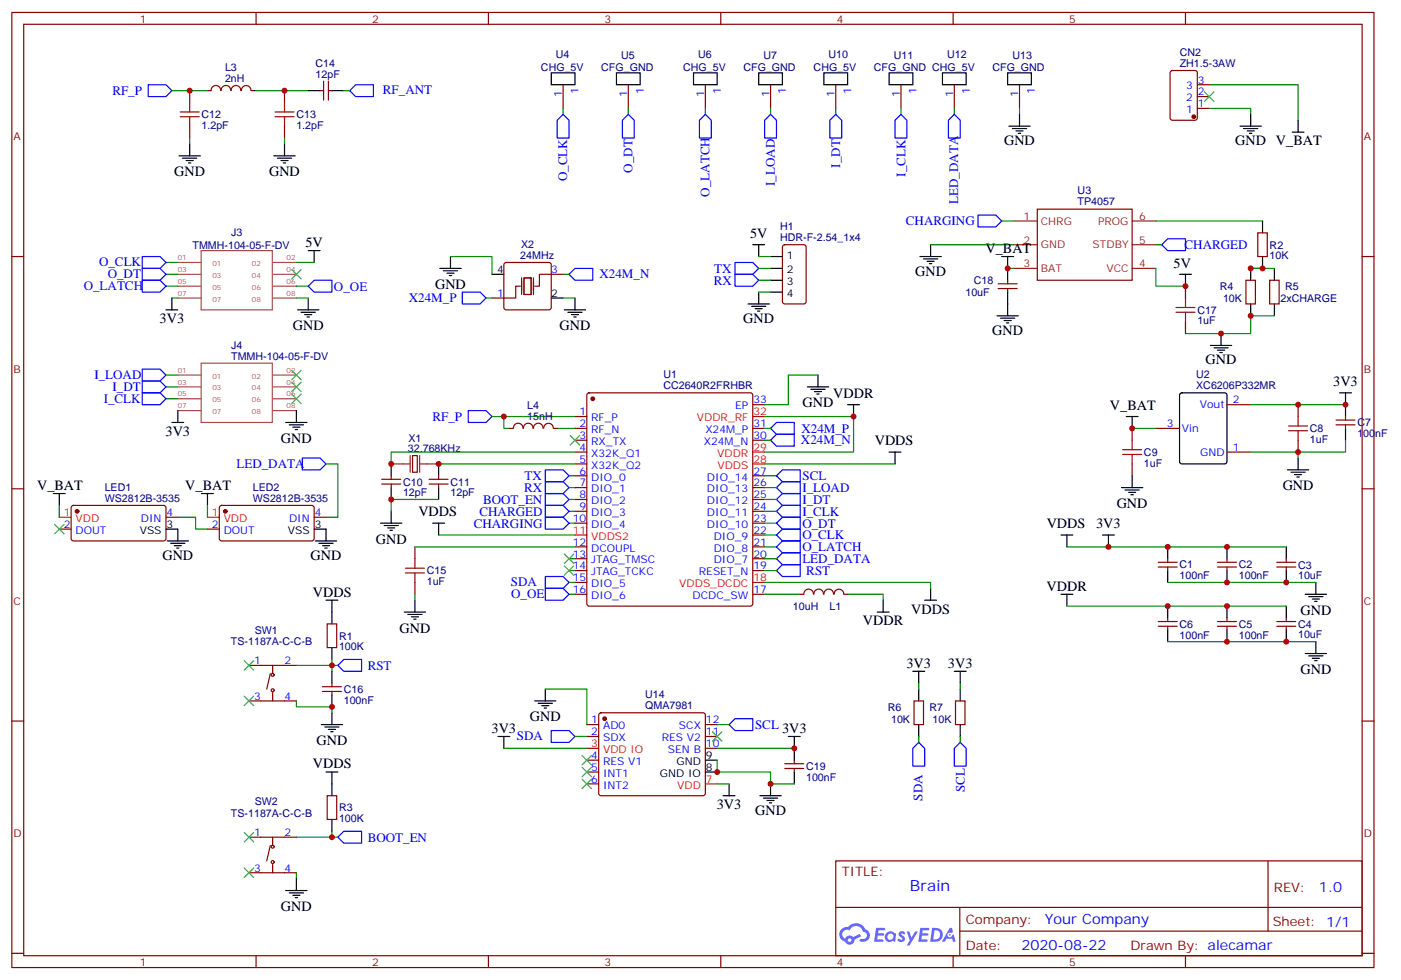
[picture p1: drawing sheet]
<svg xmlns="http://www.w3.org/2000/svg" width="417mm" height="292mm" viewBox="0 0 417 292" stroke-linecap="round" stroke-linejoin="round" font-family="sans-serif">
<g fill="none" stroke="#870000" stroke-width=".35">
<path d="M3.5 3.7h405.4v284.3h-405.4zM7.1 7.2h398.2v277.3h-398.2zM76.2 3.7v3.5M145.3 3.7v3.5M214.5 3.7v3.5M283.6 3.7v3.5M352.8 3.7v3.5M3.5 76.4h3.6M405.3 76.4h3.6M3.5 145.5h3.6M405.3 145.5h3.6M3.5 214.7h3.6"/>
<path d="M405.3 214.7h3.6M248.7 256.3h156.6v28.2h-156.6zM377.3 256.3v20.9M248.7 270.1h156.5M285.6 277.2h119.6M285.6 270.1v14.2M3.5 283.8h3.6M76.2 284.5v3.5M145.3 284.5v3.5M214.5 284.5v3.5M283.6 284.5v3.5M352.8 284.5v3.5"/>
<path d="M405.3 283.8h3.6"/>
</g>
<g fill="#5487ff">
<path d="M267.7 277.5a1.22 1.22 0 0 1 1.7 .2l-.4 .6a.47 .47 0 0 0-.3-.4 .47 .47 0 0 0-.5 .2l.1 .2a1.14 1.14 0 0 1 .8 1.8 1.14 1.14 0 0 1-1.9 0l-.2-.2 .5-.6 .7 .5a.29 .29 0 0 0 .3-.3 .29 .29 0 0 0-.2-.3 1.04 1.04 0 0 1-.6-1.7z"/>
<path d="M260.7 276.2h2.4l.3 .2-.2 .5-1.8 .1-.1 .8h1.5l.3 .4-.3 .4h-1.6l-.2 1.1h1.7l.2 .3-.2 .3-2.6 .1z"/>
<path d="M273.8 276.2h2.4l.3 .2-.1 .5-1.8 .1-.2 .8h1.6l.3 .4-.4 .4-1.6-.1-.1 1.1 1.7 .1 .2 .3-.2 .3-2.6 .1z"/>
<path d="M282.6 276.2h.7l.3 1.3-.6 .3a.69 .69 0 0 0-1 .3 .69 .69 0 0 0 .4 .9 .69 .69 0 0 0 .9-.6l.5-.2 .6 2.2h-.8l-.2-.9h-1.8l-.5 .9h-.8z"/>
<path d="M269.8 277.3h.8l.6 1.8 1.1-1.8h.9l-2.6 4.2h-.8l.9-1.5z"/>
<path d="M277.4 276.2l-.6 4.2h1.3a2.11 2.11 0 0 0 2.5-2.1 2.11 2.11 0 0 0-2.5-2.1zM278.1 277a1.39 1.39 0 0 1 1.7 1.4 1.39 1.39 0 0 1-1.8 1.2h-.3z"/>
<path d="M263.7 277.8a1.54 1.54 0 0 0-.1 2.2 1.54 1.54 0 0 0 2.2 .1l.6 .3 .3-2.3-.2-.3h-.4a1.49 1.49 0 0 0-2.4 0zM264 278.8a.94 .94 0 0 1 1.8 0 .94 .94 0 0 1-1.8 0z"/>
<path d="M250.4 276.6a2.18 2.18 0 0 0 1.1 3.7 1.44 1.44 0 0 0 1.6 .9 1.44 1.44 0 0 0 1.2-1.4l2-1.1-.5-.7-1.9 1a1.47 1.47 0 0 0-2.4 .4 1.39 1.39 0 0 1-.7-1.9 1.39 1.39 0 0 1 2-.5 2.12 2.12 0 0 1 2.2-1.3 2.12 2.12 0 0 1 1.9 1.7 1.14 1.14 0 0 1 1.1 1.4 1.14 1.14 0 0 1-1.7 .7 .43 .43 0 0 0-.5 .4 .43 .43 0 0 0 .4 .5 1.98 1.98 0 0 0 2.5-1.2 1.98 1.98 0 0 0-1.2-2.6 3.1 3.1 0 0 0-5.3-.6l-.9 .1zM252.3 279.9a.55 .55 0 0 1 1.1 0 .55 .55 0 0 1-1.1 0z"/>
<circle cx="282.6" cy="278.3" r=".26"/>
</g>
<g fill="none" stroke="#870000" stroke-width=".35">
<path d="M56.4 27v3.5M56.4 37.6v3.5M61.7 27h1.1M62.8 27a1.41 1.41 0 0 1 1.4-1.6 1.41 1.41 0 0 1 1.4 1.6M65.8 27a1.41 1.41 0 0 1 1.4-1.6 1.41 1.41 0 0 1 1.4 1.6M68.8 27a1.41 1.41 0 0 1 1.4-1.6 1.41 1.41 0 0 1 1.4 1.6M71.9 27a1.41 1.41 0 0 1 1.4-1.5 1.41 1.41 0 0 1 1.4 1.5M74.8 27h1M84.7 27v3.5M84.7 37.6v3.5M95.2 27h1.1M96.3 24.2v5.6"/>
<path d="M97.7 27h1.1M97.7 24.2v5.6M167.6 25.2v7.1M187 25.2v7.1M209.9 25.2v7.1M229.3 25.2v7.1M248.7 25.2v7.1M268.1 25.2v7.1M284 25.2v7.1M303.4 25.2v7.1M348.4 21.2l.5-.2h6.7l.7 .4v13.7l-.5 .7h-6.9l-.7-.5v-13.6zM356.3 32.3h3.5"/>
<path d="M356.3 28.8h3.5M356.3 25.2h3.5M150.2 78.3l.4-.2h12.7l.5 .2 .2 .5v12.7l-.2 .5-.5 .3h-12.7l-.5-.3-.2-.5v-12.7zM233.1 73.1l.4-.3h5.7l.6 .5 .1 16.5-.5 .6-5.9 .1-.6-.5-.1-16.4zM308.7 62.3h28.2v21.1h-28.2zM374.3 69.3h2.8v7.1h-2.8zM146.4 88.7h3.5M164 81.7h3.6M297 85.9h5.7M297 84.5h5.7M299.9 83.4v1.1M299.9 85.9v1.1"/>
<path d="M352.8 85.2v3.5M352.8 95.8v3.5M370.8 83.4h2.8v7.1h-2.8zM377.8 83.4h2.8v7.1h-2.8zM174.9 117.2l.4-.3h48l.5 .3 .2 .5v62l-.2 .5-.5 .2h-48l-.5-.2-.2-.5v-62zM122.8 135.6h1.4v5h-1.4zM151.7 127.5h1.1M152.8 127.5a1.41 1.41 0 0 1 1.4-1.5 1.41 1.41 0 0 1 1.4 1.5M155.8 127.5a1.41 1.41 0 0 1 1.4-1.5 1.41 1.41 0 0 1 1.4 1.5M158.8 127.5a1.41 1.41 0 0 1 1.4-1.5 1.41 1.41 0 0 1 1.4 1.5M161.8 127.5a1.41 1.41 0 0 1 1.4-1.5 1.41 1.41 0 0 1 1.4 1.5M164.7 127.5h1.1"/>
<path d="M171.1 124h3.5M171.1 127.5h3.5M171.1 131.1h3.5M171.1 134.6h3.5M171.1 138.1h3.5M224 127.5h3.5M224 131.1h3.5M224 120.5h3.5M336.9 127.5v3.6M336.9 138.1v3.5M344 127.5h7M365.1 134.6h7.1"/>
<path d="M365.1 120.5h7.1M386.3 120.5v3.5M386.3 131.1v3.5M397.6 126.5h5.6M397.6 125.1h5.6M400.4 124v1.1M400.4 126.5v1M17.6 157.5h3.6M21.4 150.7l.5-.2h27.1l.4 .7-.1 9.4-.6 .4h-27.1l-.4-.7v-9.1zM49.4 154h3.5M61.7 157.5h3.6M65.5 150.7l.5-.2h27.1l.4 .7-.1 9.4-.6 .4h-27.1l-.4-.7v-9.1z"/>
<path d="M93.5 154h3.5M113.6 144.1h5.6M113.6 142.7h5.6M116.4 141.6v1.1M116.4 144.1v1.1M127.7 144.1h5.6M127.7 142.7h5.6M130.5 141.6v1.1M130.5 144.1v1.1M171.1 141.6h3.5M171.1 145.2h3.5M171.1 148.7h3.5"/>
<path d="M171.1 152.2h3.5M171.1 155.8h3.5M224 141.6h3.5M224 145.2h3.5M224 148.7h3.5M224 152.2h3.5M224 155.8h3.5M224 159.3h3.5M123.5 162.8v3.5M123.5 173.4v3.5M171.1 162.8h3.5M171.1 166.3h3.5"/>
<path d="M171.1 169.9h3.5M171.1 173.4h3.5M171.1 176.9h3.5M224 162.8h3.5M224 166.3h3.5M224 169.9h3.5M224 176.9h3.5M238.1 176.9h1.1M239.2 176.9a1.41 1.41 0 0 1 1.4-1.5 1.41 1.41 0 0 1 1.4 1.5M242.2 176.9a1.41 1.41 0 0 1 1.4-1.5 1.41 1.41 0 0 1 1.4 1.5M245.2 176.9a1.41 1.41 0 0 1 1.4-1.5 1.41 1.41 0 0 1 1.4 1.5M248.2 176.9a1.41 1.41 0 0 1 1.5-1.5 1.41 1.41 0 0 1 1.4 1.5"/>
<path d="M251.2 176.9h1M344.7 168.8h5.6M344.7 167.4h5.6M347.5 166.3v1.1M347.5 168.8v1.1M362.3 168.8h5.6M362.3 167.4h5.6M365.1 166.3v1.1M365.1 168.8v1.1M379.9 168.8h5.7M379.9 167.4h5.7M382.8 166.3v1.1"/>
<path d="M382.8 168.8v1.1M74.1 198.1h14.1M81.1 198.1v2.5M97.4 185.7h2.8v7.1h-2.8zM344.7 186.4h5.6M344.7 185h5.6M347.5 184v1M347.5 186.4v1.1M362.3 186.4h5.6M362.3 185h5.6M365.1 184v1M365.1 186.4v1.1"/>
<path d="M379.9 186.4h5.7M379.9 185h5.7M382.8 184v1M382.8 186.4v1.1M74.1 208.7h14.1M80.4 200.6l-1 4.5M81.1 206.2v2.5M96 205.8h5.6M96 204.4h5.6M98.8 203.4v1M98.8 205.8v1.1M174.6 215.7h3.6"/>
<path d="M174.6 219.3h3.6M178.4 212.4l.5-.2h30.3l.5 .2 .2 .5v23.3l-.2 .5-.5 .2h-30.3l-.5-.2-.2-.5v-23.3zM209.9 215.7h3.5M209.9 219.3h3.5M272 208.7h2.8v7h-2.8zM284.3 208.7h2.9v7h-2.9zM97.4 236.9h2.8v7h-2.8zM174.6 226.3h3.6M174.6 229.8h3.6M174.6 233.4h3.6M209.9 222.8h3.5M233.5 228.8h5.7"/>
<path d="M233.5 227.4h5.7M236.4 226.3v1.1M236.4 228.8v1M74.1 259.8h14.1M74.1 249.2h14.1M80.4 251.7l-1 4.6M81.1 249.2v2.5M81.1 257.4v2.4"/>
<circle cx="81.1" cy="205.5" r=".44"/>
<circle cx="81.1" cy="200.9" r=".44"/>
<circle cx="81.1" cy="256.6" r=".44"/>
<circle cx="81.1" cy="252.1" r=".44"/>
</g>
<g fill="#870000" stroke="#870000" stroke-width=".35">
<circle cx="176.4" cy="118.7" r=".53"/>
<circle cx="22.9" cy="152.2" r=".53"/>
<circle cx="67" cy="152.2" r=".53"/>
<circle cx="355.2" cy="34.7" r=".53"/>
<circle cx="179.9" cy="214" r=".53"/>
</g>
<path d="M224 138.1h3.5M224 134.6h3.5M224 124h3.5M17.6 154h3.6M61.7 154h3.6M171.1 159.3h3.5M224 173.4h3.5M174.6 222.8h3.6M209.9 233.4h3.5" fill="none" stroke="#f00" stroke-width=".35"/>
<g fill="none" stroke="#000" stroke-width=".35">
<path d="M91.7 27h3.5M98.8 27h3.5M164 21.7h7.1v3.5h-7.1zM183.4 21.7h7.1v3.5h-7.1zM206.4 21.7h7v3.5h-7zM225.8 21.7h7v3.5h-7zM245.2 21.7h7v3.5h-7zM264.6 21.7h7v3.5h-7zM280.5 21.7h7v3.5h-7zM299.9 21.7h7v3.5h-7zM300.2 37.6h6.4M301.3 38.3h4.2"/>
<path d="M302.3 39h2.1M303 39.7h.7M303.4 34v3.6M369 37.6h6.4M370.1 38.3h4.2M371.1 39h2.1M371.8 39.7h.7M372.2 34v3.6M384.5 39.3h3.6M386.3 35.8v3.5M53.3 46.4h6.3M54.3 47.1h4.3"/>
<path d="M55.4 47.8h2.1M56.1 48.5h.7M56.4 42.9v3.5M81.5 46.4h6.3M82.5 47.1h4.3M83.6 47.8h2.1M84.3 48.5h.7M84.7 42.9v3.5M91.7 74.6h3.5M93.5 74.6v3.5M130.9 79.9h6.3M134.1 76.4v3.5"/>
<path d="M224 72.8h3.5M225.8 72.8v3.6M229.3 76.4h3.5M229.3 79.9h3.5M273.8 76.4h6.3M274.8 77.1h4.2M275.9 77.8h2.1M276.6 78.5h.7M276.9 72.8v3.6M298.1 76.4h3.5M299.9 76.4v7M372.2 79.9v3.5"/>
<path d="M375.7 65.8v3.5M375.7 76.4v3.5M379.2 79.9v3.5M49.4 92.3h3.5M51.2 88.7v3.6M88.5 92.3h6.4M89.6 93h4.2M90.7 93.7h2.1M91.4 94.4h.7M91.7 88.7v3.6M131.9 80.6h4.3M133 81.3h2.1"/>
<path d="M133.7 82h.7M146.4 81.7h3.5M164 88.7h3.6M167.9 92.3h6.4M169 93h4.2M170 93.7h2.2M170.7 94.4h.7M171.1 88.7v3.6M222.6 90.5h6.4M223.7 91.2h4.2M224.7 91.9h2.1M225.4 92.6h.7"/>
<path d="M225.8 87v3.5M229.3 83.4h3.5M229.3 87h3.5M296.7 94h6.3M297.7 94.7h4.3M298.8 95.4h2.1M299.5 96.1h.7M299.9 87v7M351 81.7h3.5M352.8 81.7v3.5M363.4 99.3v3.5M372.2 90.5v3.5"/>
<path d="M379.2 90.5v3.5M240.2 115.2h6.4M241.3 115.9h4.2M242.4 116.6h2.1M243.1 117.3h.7M243.4 111.7v3.5M351.2 117.2l.5-.3h12.7l.7 .5v20l-.4 .7h-13l-.6-.4-.1-20zM360.2 102.8h6.3M361.2 103.5h4.3M362.3 104.2h2.1M363 105h.7M398.6 116.9h3.6"/>
<path d="M400.4 116.9v7.1M51.2 125.8h3.5M52.9 122.2v3.6M85 125.8h6.4M86.1 126.5h4.2M87.1 127.2h2.2M87.8 127.9h.7M88.2 122.2v3.6M116.4 138.1v3.5M130.5 138.1v3.5M252.2 120.5h3.6M254 120.5v3.5"/>
<path d="M264.6 134.6h3.5M266.3 134.6v3.5M335.1 124h3.6M336.9 124v3.5M383.1 139.9h6.4M386.3 136.3v3.6M400.4 127.5v3.6M15.9 146.9h3.5M17.6 146.9v3.6M49.4 157.5h3.5v3.5M60 146.9h3.5M61.7 146.9v3.6"/>
<path d="M93.5 157.5h3.5v3.5M113.2 155.8h6.4M114.3 156.5h4.2M115.4 157.2h2.1M116.1 157.9h.7M116.4 145.2v3.5M116.4 152.2v3.6M128.8 155.8h3.5M130.5 145.2v3.5M130.5 155.8v3.5M315.7 159.3h3.6M317.5 159.3v3.5"/>
<path d="M328.1 159.3h3.5M329.8 159.3v3.5M333.7 145.2h6.4M334.8 145.9h4.2M335.8 146.6h2.2M336.5 147.3h.8M336.9 141.6v3.6M384.2 140.6h4.2M385.2 141.3h2.1M385.9 142h.7M49.7 161h6.4M50.8 161.7h4.2"/>
<path d="M51.9 162.5h2.1M52.6 163.2h.7M93.8 161h6.4M94.9 161.7h4.2M96 162.5h2.1M96.7 163.2h.7M97 178.7h3.5M98.8 178.7v7M123.5 178.7v3.5M262.8 178.7v3.5M275.2 178.7h3.5M276.9 175.2v3.5"/>
<path d="M315.7 176.9h3.6M317.5 176.9v3.5M347.5 162.8v3.5M347.5 169.9v3.5M365.1 162.8v3.5M365.1 169.9v3.5M382.8 162.8v3.5M382.8 169.9v3.5M388.4 176.9h6.4M389.5 177.6h4.2M390.5 178.3h2.1M391.2 179h.7"/>
<path d="M391.6 173.4v3.5M98.8 192.8v3.5M98.8 199.8v3.6M120.3 182.2h6.3M121.4 182.9h4.2M122.4 183.6h2.1M123.1 184.3h.7M261.1 182.2h3.5M271.6 199.8h3.6M273.4 199.8v3.6M284 199.8h3.5M285.8 199.8v3.6"/>
<path d="M347.5 180.4v3.6M347.5 187.5v3.5M365.1 180.4v3.6M365.1 187.5v3.5M382.8 180.4v3.6M382.8 187.5v3.5M388.4 194.6h6.4M389.5 195.3h4.2M390.5 196h2.1M391.2 196.7h.7M391.6 191v3.6M95.6 215.7h6.4"/>
<path d="M96.7 216.4h4.2M97.7 217.1h2.1M98.4 217.8h.7M98.8 206.9v3.5M98.8 212.2v3.5M148.2 219.3h3.5M149.9 219.3v3.5M159.1 208.7h6.4M160.2 209.4h4.2M161.2 210.1h2.1M161.9 210.8h.7M162.3 205.1v3.6"/>
<path d="M234.6 219.3h3.5M236.4 219.3v7M273.4 205.1v3.6M273.4 215.7v3.6M285.8 205.1v3.6M285.8 215.7v3.6M97 229.8h3.5M98.8 229.8v7.1M209.9 229.8h3.5M209.9 226.3h3.5M215.2 236.9h3.5M217 233.4v3.5"/>
<path d="M226.1 236.9h6.4M227.2 237.6h4.2M228.2 238.3h2.2M229 239h.7M229.3 233.4v3.5M236.4 229.8v3.6M98.8 243.9v3.6M85 265.1h6.4M86.1 265.8h4.2M87.1 266.5h2.2M87.8 267.2h.7M88.2 261.6v3.5"/>
</g>
<g fill="none" stroke="#008700" stroke-width=".35">
<path d="M51.2 27h10.5M75.8 27h15.9M102.3 27h1.8M167.6 32.3v1.7M187 32.3v1.7M209.9 32.3v1.7M229.3 32.3v1.7M248.7 32.3v1.7M268.1 32.3v1.7M284 32.3v1.7M303.4 32.3v1.7M359.8 25.2h26.5v10.6"/>
<path d="M359.8 32.3h12.4v1.7M56.4 41.1v1.8M84.7 41.1v1.8M49.4 78.1h3.5M88.2 78.1h5.3M134.1 76.4h12.3v5.3M225.8 79.9h3.5M225.8 76.4h3.5M276.9 72.8h24.7M298.1 65.8h3.5M299.9 79.9h1.7M344 79.9v5.3h8.8v1.8"/>
<path d="M344 65.8h31.7M344 72.8h1.7M372.2 79.9h7M49.4 81.7h3.5M49.4 85.2h3.5M51.2 88.7h1.7M88.2 88.7h3.5M88.2 85.2h3.5M144.6 88.7h1.8M167.6 81.7h1.7M167.6 88.7h3.5M225.8 83.4h3.5"/>
<path d="M225.8 87h3.5M379.2 94h-7v5.3h-19.4M49.4 111.7h3.5M49.4 115.2h3.5M49.4 118.7h3.5M243.4 111.7h-8.8v8.8h-7.1M97 138.1h3.5v15.9h-3.5M130.5 138.1h40.6M146.4 124h3.5M165.8 127.5h5.3M171.1 134.6h-54.7v3.5M171.1 124h-21.2v3.5h1.8"/>
<path d="M227.5 124h26.5v10.6h-26.5M227.5 138.1h38.8M227.5 127.5h1.8M227.5 131.1h1.8M336.9 127.5h7.1M372.2 120.5h28.2M386.3 134.6v1.7M400.4 131.1v3.5h-28.2M17.6 150.5v3.5M52.9 154h5.3v3.5h3.5M61.7 150.5v3.5M130.5 148.7h-14.1v3.5"/>
<path d="M130.5 159.3h40.6M169.3 141.6h1.8M169.3 145.2h1.8M169.3 148.7h1.8M169.3 152.2h1.8M169.3 155.8h1.8M227.5 159.3h3.6M227.5 141.6h3.6M227.5 145.2h3.6M227.5 148.7h3.6M227.5 152.2h3.6M227.5 155.8h3.6"/>
<path d="M123.5 162.8h47.6M123.5 176.9v1.8M169.3 176.9h1.8M169.3 173.4h1.8M169.3 169.9h1.8M169.3 166.3h1.8M227.5 173.4h49.4v1.8M227.5 176.9h10.6M227.5 162.8h3.6M227.5 169.9h3.6M227.5 166.3h3.6M252.2 176.9h10.6v1.8"/>
<path d="M317.5 162.8h65.3M347.5 173.4h44.1M98.8 196.3v1.8h-10.6M100.5 198.1h-1.7v1.7M317.5 180.4h65.3M347.5 191h44.1M88.2 208.7v1.7h10.6v1.8M162.3 205.1h12.3v10.6M171.1 219.3h3.5M213.4 215.7h3.6M273.4 203.4v1.7M273.4 219.3v1.7"/>
<path d="M285.8 203.4v1.7M285.8 219.3v1.7M149.9 222.8h24.7M213.4 226.3v3.5h15.9v3.6h7.1M213.4 222.8h23M213.4 233.4h3.6M88.2 249.2h10.6M88.2 259.8v1.8M98.8 249.2h1.7M98.8 247.5v1.7"/>
</g>
<g fill="none" stroke="#a10000" stroke-width=".35">
<path d="M53.6 33.3h5.7M53.6 34.7h5.7M56.4 30.5v2.8M56.4 34.7v2.9M81.8 33.3h5.7M81.8 34.7h5.7M84.7 30.5v2.8M84.7 34.7v2.9M350 93h5.6M350 91.5h5.6M352.8 88.7v2.8M352.8 93v2.8"/>
<path d="M334.1 135.3h5.6M334.1 133.9h5.6M336.9 131.1v2.8M336.9 135.3v2.8M383.5 128.2h5.6M383.5 126.8h5.6M386.3 124v2.8M386.3 128.2v2.9M120.6 170.6h5.7M120.6 169.2h5.7M123.5 166.3v2.9M123.5 170.6v2.8"/>
</g>
<path d="M301.6 65.8h7.1M301.6 72.8h7.1M301.6 79.9h7.1M336.9 65.8h7.1M336.9 72.8h7.1M336.9 79.9h7.1M116.4 138.1h5.7M122.1 135.6v5M124.9 138.1h5.6M124.9 135.6v5" fill="none" stroke="#8c2424" stroke-width=".35"/>
<g fill="none" stroke="#3c3" stroke-width=".35">
<path d="M358.4 27.3l2.8 2.9M361.2 27.3l-2.8 2.9M86.8 80.3l2.8 2.8M89.6 80.3l-2.8 2.8M86.8 110.2l2.8 2.9M86.8 113.8l2.8 2.8M86.8 117.3l2.8 2.8M89.6 110.2l-2.8 2.9M89.6 113.8l-2.8 2.8M89.6 117.3l-2.8 2.8M169.7 129.6l2.8 2.9M172.5 129.6l-2.8 2.9"/>
<path d="M16.2 156.1l2.8 2.8M19 156.1l-2.8 2.8M167.9 164.9l2.8 2.8M167.9 168.5l2.8 2.8M170.7 164.9l-2.8 2.8M170.7 168.5l-2.8 2.8M72.7 196.7l2.8 2.8M75.5 196.7l-2.8 2.8M72.7 207.3l2.8 2.8M75.5 207.3l-2.8 2.8M212 217.8l2.8 2.9M214.8 217.8l-2.8 2.9"/>
<path d="M173.2 224.9l2.8 2.8M173.2 232l2.8 2.8M173.2 228.4l2.8 2.8M176 224.9l-2.8 2.8M176 232l-2.8 2.8M176 228.4l-2.8 2.8M72.7 247.8l2.8 2.8M72.7 258.4l2.8 2.8M75.5 247.8l-2.8 2.8M75.5 258.4l-2.8 2.8"/>
</g>
<g fill="none" stroke="#00f" stroke-width=".35">
<path d="M44.1 25.2h5.3l1.8 1.8-1.8 1.8h-5.3zM105.8 25.2h5.3v3.6h-5.3l-1.7-1.8zM167.6 34l1.7 1.8v5.3h-3.5v-5.3zM187 34l1.7 1.8v5.3h-3.5v-5.3zM208.1 35.8l1.8-1.8 1.8 1.8v5.3h-3.6zM229.3 34l1.8 1.8v5.3h-3.6v-5.3zM248.7 34l1.8 1.8v5.3h-3.6v-5.3zM266.3 35.8l1.8-1.8 1.8 1.8v5.3h-3.6zM282.2 35.8l1.8-1.8 1.8 1.8v5.3h-3.6zM42.3 76.4h5.3l1.8 1.7-1.8 1.8h-5.3zM42.3 79.9h5.3l1.8 1.8-1.8 1.7h-5.3zM218.7 78.1h5.3l1.8 1.8-1.8 1.8h-5.3z"/>
<path d="M291 64h5.3l1.8 1.8-1.8 1.8h-5.3zM345.7 72.8l1.8-1.7h5.3v3.5h-5.3zM42.3 83.4h5.3l1.8 1.8-1.8 1.8h-5.3zM91.7 85.2l1.8-1.8h5.3v3.6h-5.3zM137.6 87h5.3l1.7 1.7-1.7 1.8h-5.3zM169.3 81.7l1.8-1.8h5.3v3.5h-5.3zM218.7 81.7h5.3l1.8 1.7-1.8 1.8h-5.3zM42.3 109.9h5.3l1.8 1.8-1.8 1.7h-5.3zM42.3 116.9h5.3l1.8 1.8-1.8 1.8h-5.3zM42.3 113.4h5.3l1.8 1.8-1.8 1.7h-5.3zM90 136.3h5.2l1.8 1.8-1.8 1.8h-5.2zM139.3 122.2h5.3l1.8 1.8-1.8 1.8h-5.3z"/>
<path d="M162.3 139.9h5.3l1.7 1.7-1.7 1.8h-5.3zM229.3 127.5l1.8-1.7h5.3v3.5h-5.3zM229.3 131.1l1.8-1.8h5.3v3.5h-5.3zM162.3 143.4h5.3l1.7 1.8-1.7 1.7h-5.3zM162.3 146.9h5.3l1.7 1.8-1.7 1.8h-5.3zM162.3 154h5.3l1.7 1.8-1.7 1.7h-5.3zM162.3 150.5h5.3l1.7 1.7-1.7 1.8h-5.3zM231.1 152.2l1.7-1.7h5.3v3.5h-5.3zM231.1 148.7l1.7-1.8h5.3v3.6h-5.3zM231.1 145.2l1.7-1.8h5.3v3.5h-5.3zM231.1 155.8l1.7-1.8h5.3v3.5h-5.3zM231.1 159.3l1.7-1.8h5.3v3.5h-5.3z"/>
<path d="M231.1 141.6l1.7-1.7h5.3v3.5h-5.3zM162.3 171.6h5.3l1.7 1.8-1.7 1.8h-5.3zM162.3 175.2h5.3l1.7 1.7-1.7 1.8h-5.3zM231.1 169.9l1.7-1.8h5.3v3.5h-5.3zM231.1 166.3l1.7-1.7h5.3v3.5h-5.3zM231.1 162.8l1.7-1.8h5.3v3.6h-5.3zM100.5 198.1l1.8-1.8h5.3v3.5h-5.3zM164 217.5h5.3l1.8 1.8-1.8 1.7h-5.3zM217 215.7l1.7-1.7h5.3v3.5h-5.3zM271.6 222.8l1.8-1.8 1.8 1.8v5.3h-3.6zM284 222.8l1.8-1.8 1.7 1.8v5.3h-3.5zM100.5 249.2l1.8-1.7h5.3v3.5h-5.3z"/>
</g>
<path d="M154.9 85.2h-1.4v3.5h-3.6M155.2 82.7v5M155.9 82.7h2.1v5h-2.1zM158.7 82.7v5M164 81.7h-3.5v3.5h-1.4" fill="none" stroke="#870012" stroke-width=".35"/>
<g fill="none" stroke="#a64a4a" stroke-width=".35">
<path d="M52.9 78.1h7M59.9 74.6h21.1v17.7h-21.1zM81.3 78.1h6.9M52.9 81.7h7M52.9 85.2h7M52.9 88.7h7M81.3 81.7h6.9M81.3 85.2h6.9M81.3 88.7h6.9M52.9 111.7h7M52.9 115.2h7M52.9 118.7h7"/>
<path d="M59.9 108.1h21.1v17.7h-21.1zM81.3 111.7h6.9M81.3 115.2h6.9M81.3 118.7h6.9M52.9 122.2h7M81.3 122.2h6.9"/>
</g>
<g fill="#c00">
<circle cx="254" cy="124" r=".88"/>
<circle cx="386.3" cy="134.6" r=".88"/>
<circle cx="386.3" cy="120.5" r=".88"/>
<circle cx="336.9" cy="127.5" r=".88"/>
<circle cx="400.4" cy="120.5" r=".88"/>
<circle cx="347.5" cy="162.8" r=".88"/>
<circle cx="365.1" cy="162.8" r=".88"/>
<circle cx="329.8" cy="162.8" r=".88"/>
<circle cx="365.1" cy="180.4" r=".88"/>
<circle cx="347.5" cy="180.4" r=".88"/>
<circle cx="382.8" cy="191" r=".88"/>
<circle cx="365.1" cy="191" r=".88"/>
<circle cx="365.1" cy="173.4" r=".88"/>
<circle cx="382.8" cy="173.4" r=".88"/>
<circle cx="130.5" cy="138.1" r=".88"/>
<circle cx="116.4" cy="138.1" r=".88"/>
<circle cx="116.4" cy="148.7" r=".88"/>
<circle cx="149.9" cy="124" r=".88"/>
<circle cx="56.4" cy="27" r=".88"/>
<circle cx="84.7" cy="27" r=".88"/>
<circle cx="98.8" cy="198.1" r=".88"/>
<circle cx="98.8" cy="210.4" r=".88"/>
<circle cx="98.8" cy="249.2" r=".88"/>
<circle cx="352.8" cy="85.2" r=".88"/>
<circle cx="372.2" cy="79.9" r=".88"/>
<circle cx="372.2" cy="94" r=".88"/>
<circle cx="375.7" cy="79.9" r=".88"/>
<circle cx="299.9" cy="79.9" r=".88"/>
<circle cx="363.4" cy="99.3" r=".88"/>
<circle cx="236.4" cy="222.8" r=".88"/>
<circle cx="213.4" cy="229.8" r=".88"/>
<circle cx="229.3" cy="233.4" r=".88"/>
</g>
<text font-size="4.6" fill="#00f" x="270.8" y="265.3">Brain</text>
<g font-size="4.2">
<text x="298.8" y="43.2">GND</text>
<text x="367.6" y="43.2">GND V_BAT</text>
<text x="51.9" y="52.5">GND</text>
<text x="80.1" y="52.5">GND</text>
<text x="223.2" y="70.8">5V</text>
<text x="90.9" y="73.5">5V</text>
<text x="293.3" y="75.3">V_BAT</text>
<text x="272.3" y="82">GND</text>
<text x="349.2" y="79.9">5V</text>
<text x="129.5" y="86">GND</text>
<text x="47.5" y="96.2">3V3</text>
<text x="87.1" y="98.4">GND</text>
<text x="166.5" y="98.4">GND</text>
<text x="221.2" y="96.1">GND</text>
<text x="295.3" y="99.7">GND</text>
<text x="358.8" y="108.5">GND</text>
<text x="248" y="118.4">VDDR</text>
<text x="396.8" y="114.9">3V3</text>
<text x="238.8" y="121.3">GND</text>
<text x="330.3" y="121.9">V_BAT</text>
<text x="49.3" y="129.7">3V3</text>
<text x="83.6" y="131.9">GND</text>
<text x="260.3" y="132.5">VDDS</text>
<text x="11" y="145.8">V_BAT</text>
<text x="55.1" y="145.8">V_BAT</text>
<text x="381.7" y="146">GND</text>
<text x="124.5" y="153.7">VDDS</text>
<text x="332.3" y="151.3">GND</text>
<text x="111.8" y="161.9">GND</text>
<text x="311.5" y="157.2">VDDS</text>
<text x="326.2" y="157.2">3V3</text>
<text x="48.3" y="166.7">GND</text>
<text x="92.4" y="166.7">GND</text>
<text x="93.1" y="177.6">VDDS</text>
<text x="311.4" y="175.8">VDDR</text>
<text x="271.2" y="182.7">VDDS</text>
<text x="387" y="183">GND</text>
<text x="118.9" y="188.3">GND</text>
<text x="256.8" y="186.2">VDDR</text>
<text x="269.8" y="198.7">3V3</text>
<text x="282.1" y="198.7">3V3</text>
<text x="387" y="200.7">GND</text>
<text x="157.7" y="214.8">GND</text>
<text x="94.2" y="221.8">GND</text>
<text x="146.3" y="218.1">3V3</text>
<text x="232.7" y="218.1">3V3</text>
<text x="93.1" y="228.8">VDDS</text>
<text x="213.3" y="240.9">3V3</text>
<text x="224.7" y="242.5">GND</text>
<text x="83.6" y="271.2">GND</text>
</g>
<g font-size="4.2" fill="#00f">
<text x="392.5" y="265.6">1.0</text>
<text x="310.9" y="275.1">Your Company</text>
<text x="304" y="282.9">2020-08-22</text>
</g>
<g font-size="3.9" fill="#00f">
<text x="33.4" y="28.2">RF_P</text>
<text x="114" y="27.9">RF_ANT</text>
<text x="168.7" y="54" transform="rotate(-90 168.7 54)">O_CLK</text>
<text x="188.2" y="51.4" transform="rotate(-90 188.2 51.4)">O_DT</text>
<text x="250" y="49.9" transform="rotate(-90 250 49.9)">I_DT</text>
<text x="269.4" y="52.6" transform="rotate(-90 269.4 52.6)">I_CLK</text>
<text x="211.1" y="58.5" transform="rotate(-90 211.1 58.5)">O_LATCH</text>
<text x="230.6" y="55.4" transform="rotate(-90 230.6 55.4)">I_LOAD</text>
<text x="285.1" y="60.8" transform="rotate(-90 285.1 60.8)">LED_DATA</text>
<text x="269.6" y="67">CHARGING</text>
<text x="352.5" y="74.1">CHARGED</text>
<text x="29.5" y="79.3">O_CLK</text>
<text x="32.1" y="82.9">O_DT</text>
<text x="178.4" y="82.9">X24M_N</text>
<text x="212.5" y="81.2">TX</text>
<text x="24.9" y="86.4">O_LATCH</text>
<text x="99.4" y="86.6">O_OE</text>
<text x="121.7" y="90">X24M_P</text>
<text x="212.4" y="84.7">RX</text>
<text x="28.1" y="113">I_LOAD</text>
<text x="33.5" y="116.5">I_DT</text>
<text x="30.9" y="120">I_CLK</text>
<text x="128.7" y="125.3">RF_P</text>
<text x="238.5" y="128.8">X24M_P</text>
<text x="238.4" y="132.3">X24M_N</text>
<text x="70.4" y="139.4">LED_DATA</text>
<text x="156.1" y="142.9">TX</text>
<text x="238.8" y="142.9">SCL</text>
<text x="156" y="146.5">RX</text>
<text x="238.8" y="146.5">I_LOAD</text>
<text x="142.7" y="153.5">CHARGED</text>
<text x="143.7" y="150">BOOT_EN</text>
<text x="238.8" y="153.5">I_CLK</text>
<text x="238.8" y="150">I_DT</text>
<text x="141" y="157.1">CHARGING</text>
<text x="238.8" y="157.1">O_DT</text>
<text x="238.8" y="160.6">O_CLK</text>
<text x="238.8" y="167.6">LED_DATA</text>
<text x="238.8" y="164.1">O_LATCH</text>
<text x="239.9" y="171.2">RST</text>
<text x="152" y="174.5">SDA</text>
<text x="152.1" y="177.9">O_OE</text>
<text x="109.4" y="199.4">RST</text>
<text x="153.8" y="220.4">SDA</text>
<text x="224.7" y="217">SCL</text>
<text x="274.5" y="238.3" transform="rotate(-90 274.5 238.3)">SDA</text>
<text x="287.1" y="235.7" transform="rotate(-90 287.1 235.7)">SCL</text>
<text x="109.4" y="250.5">BOOT_EN</text>
</g>
<g font-size="3.9" fill="#800">
<text x="250.5" y="260.9">TITLE:</text>
<text x="379.1" y="265.6">REV:</text>
<text x="287.4" y="275.1">Company:</text>
<text x="378.7" y="275.7">Sheet: 1/1</text>
<text x="287.4" y="282.8">Date:</text>
<text x="336.4" y="282.8">Drawn By: alecamar</text>
</g>
<g font-size="3.2" fill="#800">
<text x="41.6" y="6.7">1</text>
<text x="110.8" y="6.7">2</text>
<text x="179.9" y="6.7">3</text>
<text x="249.1" y="6.7">4</text>
<text x="318.2" y="6.7">5</text>
<text x="4.1" y="41.8">A</text>
<text x="405.9" y="41.8">A</text>
<text x="4.1" y="110.9">B</text>
<text x="405.9" y="110.9">B</text>
<text x="4.1" y="180.1">C</text>
<text x="405.9" y="180.1">C</text>
<text x="4.1" y="249.2">D</text>
<text x="405.9" y="249.2">D</text>
<text x="41.6" y="287.5">1</text>
<text x="110.8" y="287.5">2</text>
<text x="179.9" y="287.5">3</text>
<text x="249.1" y="287.5">4</text>
<text x="318.2" y="287.5">5</text>
</g>
<g font-size="3.2" fill="#000080">
<text x="165.4" y="17.4">U4</text>
<text x="184.9" y="17.5">U5</text>
<text x="207.8" y="17.4">U6</text>
<text x="227.2" y="17.5">U7</text>
<text x="246.6" y="17.4">U10</text>
<text x="266" y="17.5">U11</text>
<text x="281.8" y="17.4">U12</text>
<text x="301.3" y="17.5">U13</text>
<text x="351.1" y="16.7">CN2</text>
<text x="67" y="21.3">L3</text>
<text x="93.9" y="23.1">12pF</text>
<text x="93.9" y="19.9">C14</text>
<text x="161" y="21.1">CHG_5V</text>
<text x="178.9" y="21.1">CFG_GND</text>
<text x="203.3" y="21.1">CHG_5V</text>
<text x="221.3" y="21.1">CFG_GND</text>
<text x="242.1" y="21.1">CHG_5V</text>
<text x="260.1" y="21.1">CFG_GND CHG_5V</text>
<text x="295.3" y="21.1">CFG_GND</text>
<text x="351.1" y="19.9">ZH1.5-3AW</text>
<text x="67" y="24.4">2nH</text>
<text x="60" y="35.2">C12</text>
<text x="88.2" y="35.2">C13</text>
<text x="60" y="38.4">1.2pF</text>
<text x="88.2" y="38.4">1.2pF</text>
<text x="320.7" y="57.9">U3</text>
<text x="320.7" y="61.1">TP4057</text>
<text x="68.8" y="70.3">J3</text>
<text x="232.1" y="71.8">HDR-F-2.54_1x4</text>
<text x="232.1" y="68.6">H1</text>
<text x="57.3" y="74">TMMH-104-05-F-DV</text>
<text x="154.8" y="77">24MHz</text>
<text x="155.1" y="73.7">X2</text>
<text x="377.8" y="77.2">10K</text>
<text x="377.8" y="74">R2</text>
<text x="287.3" y="88.1">10uF</text>
<text x="289.8" y="84.6">C18</text>
<text x="363" y="86.3">R4</text>
<text x="363.9" y="89.9">10K</text>
<text x="381" y="89.9">2xCHARGE</text>
<text x="382.4" y="86.3">R5</text>
<text x="356.3" y="93.4">C17</text>
<text x="356.3" y="96.6">1uF</text>
<text x="68.8" y="107.1">TMMH-104-05-F-DV</text>
<text x="68.8" y="103.8">J4</text>
<text x="197.4" y="112.7">U1</text>
<text x="356" y="112.7">U2</text>
<text x="197.4" y="115.8">CC2640R2FRHBR</text>
<text x="356" y="115.8">XC6206P332MR</text>
<text x="156.9" y="124.9">15nH</text>
<text x="156.9" y="121.8">L4</text>
<text x="121.5" y="131.5">X1</text>
<text x="389.8" y="131.9">1uF</text>
<text x="389.8" y="128.6">C8</text>
<text x="403.9" y="130.1">100nF</text>
<text x="403.9" y="126.9">C7</text>
<text x="121.4" y="134.6">32.768KHz</text>
<text x="340.4" y="135.7">C9</text>
<text x="340.4" y="138.9">1uF</text>
<text x="31.2" y="149.3">WS2812B-3535</text>
<text x="31.2" y="146.2">LED1</text>
<text x="75.3" y="149.3">WS2812B-3535</text>
<text x="75.3" y="146.2">LED2</text>
<text x="119.9" y="147.7">12pF</text>
<text x="119.9" y="144.6">C10</text>
<text x="134.1" y="147.7">12pF</text>
<text x="134.1" y="144.6">C11</text>
<text x="127" y="171">C15</text>
<text x="351" y="172.5">100nF</text>
<text x="351" y="169.2">C1</text>
<text x="368.7" y="172.5">100nF</text>
<text x="368.7" y="169.2">C2</text>
<text x="386.3" y="172.4">10uF</text>
<text x="386.3" y="169.2">C3</text>
<text x="127" y="174.2">1uF</text>
<text x="236" y="181.6">10uH</text>
<text x="246.9" y="181.6">L1</text>
<text x="75.8" y="188.6">SW1</text>
<text x="100.9" y="190.4">R1</text>
<text x="351" y="190.1">100nF</text>
<text x="351" y="186.9">C6</text>
<text x="368.7" y="190.1">100nF</text>
<text x="368.7" y="186.9">C5</text>
<text x="386.3" y="190.1">10uF</text>
<text x="386.3" y="186.9">C4</text>
<text x="68.7" y="192.1">TS-1187A-C-C-B</text>
<text x="100.9" y="193.6">100K</text>
<text x="102.3" y="209.5">100nF</text>
<text x="102.3" y="206.3">C16</text>
<text x="192" y="207.8">U14</text>
<text x="192" y="211">QMA7981</text>
<text x="264.2" y="211.6">R6</text>
<text x="265.2" y="215.1">10K</text>
<text x="276.6" y="211.6">R7</text>
<text x="277.5" y="215.1">10K</text>
<text x="239.9" y="232.4">100nF</text>
<text x="239.9" y="229.2">C19</text>
<text x="75.8" y="239.8">SW2</text>
<text x="68.7" y="243.3">TS-1187A-C-C-B</text>
<text x="100.9" y="244.7">100K</text>
<text x="100.9" y="241.6">R3</text>
</g>
<g font-size="3.2" fill="#00f">
<text x="167.2" y="29" transform="rotate(-90 167.2 29)">1</text>
<text x="172.2" y="28" transform="rotate(-90 172.2 28)">1</text>
<text x="186.6" y="29" transform="rotate(-90 186.6 29)">1</text>
<text x="191.6" y="28" transform="rotate(-90 191.6 28)">1</text>
<text x="209.5" y="29" transform="rotate(-90 209.5 29)">1</text>
<text x="214.5" y="28" transform="rotate(-90 214.5 28)">1</text>
<text x="229" y="29" transform="rotate(-90 229 29)">1</text>
<text x="233.9" y="28" transform="rotate(-90 233.9 28)">1</text>
<text x="248.4" y="29" transform="rotate(-90 248.4 29)">1</text>
<text x="253.3" y="28" transform="rotate(-90 253.3 28)">1</text>
<text x="267.8" y="29" transform="rotate(-90 267.8 29)">1</text>
<text x="272.7" y="28" transform="rotate(-90 272.7 28)">1</text>
<text x="283.6" y="29" transform="rotate(-90 283.6 29)">1</text>
<text x="288.6" y="28" transform="rotate(-90 288.6 28)">1</text>
<text x="303" y="29" transform="rotate(-90 303 29)">1</text>
<text x="308" y="28" transform="rotate(-90 308 28)">1</text>
<text x="353" y="26.6">3</text>
<text x="356.5" y="28.4">2</text>
<text x="356.5" y="24.9">3</text>
<text x="353" y="33.7">1</text>
<text x="353" y="30.2">2</text>
<text x="356.5" y="31.9">1</text>
<text x="164" y="81.3">3</text>
<text x="147.9" y="88.4">1</text>
<text x="172.4" y="123.6">1</text>
<text x="175.9" y="125.4">RF_P</text>
<text x="218.8" y="121.9">EP</text>
<text x="224.2" y="120.1">33</text>
<text x="357.1" y="121.5">Vout</text>
<text x="366.9" y="120.1">2</text>
<text x="172.4" y="127.2">2</text>
<text x="172.4" y="130.7">3</text>
<text x="175.9" y="128.9">RF_N</text>
<text x="209.9" y="128.9">X24M_P</text>
<text x="224.2" y="130.7">30</text>
<text x="224.2" y="127.2">31</text>
<text x="347.2" y="127.2">3</text>
<text x="351.7" y="128.6">Vin</text>
<text x="172.4" y="134.2">4</text>
<text x="172.4" y="137.8">5</text>
<text x="175.9" y="132.5">RX_TX</text>
<text x="175.9" y="136">X32K_Q1</text>
<text x="209.4" y="132.5">X24M_N</text>
<text x="357.1" y="135.6">GND</text>
<text x="366.9" y="134.2">1</text>
<text x="172.4" y="141.3">6</text>
<text x="175.9" y="139.5">X32K_Q2</text>
<text x="175.9" y="143.1">DIO_0</text>
<text x="210.4" y="143.1">DIO_14</text>
<text x="224.2" y="141.3">27</text>
<text x="172.4" y="144.8">7</text>
<text x="172.4" y="148.3">8</text>
<text x="175.9" y="146.6">DIO_1</text>
<text x="210.4" y="146.6">DIO_13</text>
<text x="224.2" y="148.3">25</text>
<text x="224.2" y="144.8">26</text>
<text x="41.9" y="155.4">DIN</text>
<text x="49.6" y="153.6">4</text>
<text x="86" y="155.4">DIN</text>
<text x="93.7" y="153.6">4</text>
<text x="170.4" y="155.4">10</text>
<text x="172.4" y="151.9">9</text>
<text x="175.9" y="150.1">DIO_2</text>
<text x="175.9" y="153.6">DIO_3</text>
<text x="210.4" y="153.6">DIO_11</text>
<text x="210.4" y="150.1">DIO_12</text>
<text x="224.2" y="155.4">23</text>
<text x="224.2" y="151.9">24</text>
<text x="19" y="157.2">2</text>
<text x="22.5" y="158.9">DOUT</text>
<text x="63.1" y="157.2">2</text>
<text x="66.6" y="158.9">DOUT</text>
<text x="175.9" y="157.2">DIO_4</text>
<text x="210.4" y="157.2">DIO_10</text>
<text x="212.4" y="160.7">DIO_9</text>
<text x="224.2" y="158.9">22</text>
<text x="170.4" y="162.5">12</text>
<text x="170.4" y="166">13</text>
<text x="175.9" y="164.2">DCOUPL</text>
<text x="175.9" y="167.7">JTAG_TMSC</text>
<text x="212.4" y="167.7">DIO_7</text>
<text x="212.4" y="164.2">DIO_8</text>
<text x="224.2" y="166">20</text>
<text x="224.2" y="162.5">21</text>
<text x="170.4" y="169.5">14</text>
<text x="170.4" y="173">15</text>
<text x="175.9" y="171.3">JTAG_TCKC</text>
<text x="208" y="171.3">RESET_N</text>
<text x="224.2" y="169.5">19</text>
<text x="170.4" y="176.6">16</text>
<text x="175.9" y="174.8">DIO_5</text>
<text x="175.9" y="178.3">DIO_6</text>
<text x="206.1" y="178.3">DCDC_SW</text>
<text x="224.2" y="176.6">17</text>
<text x="75.6" y="197.7">1</text>
<text x="84.7" y="197.7">2</text>
<text x="75.6" y="208.3">3</text>
<text x="84.7" y="208.3">4</text>
<text x="176" y="215.4">1</text>
<text x="210.1" y="215.4">12</text>
<text x="176" y="218.9">2</text>
<text x="179.5" y="217.1">AD0</text>
<text x="179.5" y="220.7">SDX</text>
<text x="196.9" y="220.7">RES V2</text>
<text x="202" y="217.1">SCX</text>
<text x="210.1" y="218.9">11</text>
<text x="176" y="226">4</text>
<text x="179.5" y="227.7">RES V1</text>
<text x="198.8" y="224.2">SEN B</text>
<text x="210.1" y="222.4">10</text>
<text x="176" y="229.5">5</text>
<text x="176" y="233">6</text>
<text x="179.5" y="231.2">INT1</text>
<text x="179.5" y="234.8">INT2</text>
<text x="75.6" y="248.9">1</text>
<text x="84.7" y="248.9">2</text>
<text x="75.6" y="259.5">3</text>
<text x="84.7" y="259.5">4</text>
</g>
<g font-size="3.2" fill="#8d2323">
<text x="304.5" y="65.4">1</text>
<text x="339" y="65.4">6</text>
<text x="309.7" y="66.9">CHRG</text>
<text x="326.8" y="66.9">PROG</text>
<text x="304.5" y="72.5">2</text>
<text x="309.7" y="73.9">GND</text>
<text x="325.1" y="73.9">STDBY</text>
<text x="339" y="72.5">5</text>
<text x="304.5" y="79.6">3</text>
<text x="309.7" y="81">BAT</text>
<text x="329.2" y="81">VCC</text>
<text x="339" y="79.6">4</text>
</g>
<g font-size="3.2">
<text x="234.1" y="77.1">1</text>
<text x="147.9" y="81.3">4</text>
<text x="234.1" y="81.3">2</text>
<text x="164" y="88.4">2</text>
<text x="234.1" y="84.8">3</text>
<text x="234.1" y="88.4">4</text>
<text x="41.6" y="158.9">VSS</text>
<text x="49.6" y="157.2">3</text>
<text x="85.7" y="158.9">VSS</text>
<text x="93.7" y="157.2">3</text>
<text x="201.3" y="227.7">GND</text>
<text x="210.1" y="226">9</text>
<text x="196.4" y="231.2">GND IO</text>
<text x="210.1" y="229.5">8</text>
</g>
<g font-size="3.2" fill="#f00">
<text x="207.4" y="125.4">VDDR_RF</text>
<text x="224.2" y="123.6">32</text>
<text x="213.4" y="136">VDDR</text>
<text x="224.2" y="137.8">28</text>
<text x="224.2" y="134.2">29</text>
<text x="213.5" y="139.5">VDDS</text>
<text x="19" y="153.6">1</text>
<text x="22.5" y="155.4">VDD</text>
<text x="63.1" y="153.6">1</text>
<text x="66.6" y="155.4">VDD</text>
<text x="170.4" y="158.9">11</text>
<text x="175.9" y="160.7">VDDS2</text>
<text x="224.2" y="173">18</text>
<text x="202.1" y="174.8">VDDS_DCDC</text>
<text x="176" y="222.4">3</text>
<text x="179.5" y="224.2">VDD IO</text>
<text x="210.1" y="233">7</text>
<text x="201.5" y="234.8">VDD</text>
</g>
<g font-size="2.1" fill="#a54b4b">
<text x="52.9" y="77.4">01</text>
<text x="85.3" y="77.4">02</text>
<text x="52.9" y="81">03</text>
<text x="63.2" y="79.2">01</text>
<text x="63.2" y="82.7">03</text>
<text x="75" y="79.2">02</text>
<text x="75" y="82.7">04</text>
<text x="85.3" y="81">04</text>
<text x="52.9" y="84.5">05</text>
<text x="52.9" y="88">07</text>
<text x="63.2" y="86.2">05</text>
<text x="63.2" y="89.8">07</text>
<text x="75" y="86.2">06</text>
<text x="75" y="89.8">08</text>
<text x="85.3" y="84.5">06</text>
<text x="85.3" y="88">08</text>
<text x="52.9" y="111">01</text>
<text x="63.2" y="112.7">01</text>
<text x="75" y="112.7">02</text>
<text x="85.3" y="111">02</text>
<text x="52.9" y="114.5">03</text>
<text x="52.9" y="118">05</text>
<text x="63.2" y="116.2">03</text>
<text x="63.2" y="119.8">05</text>
<text x="75" y="116.2">04</text>
<text x="75" y="119.8">06</text>
<text x="85.3" y="114.5">04</text>
<text x="85.3" y="118">06</text>
<text x="52.9" y="121.5">07</text>
<text x="63.2" y="123.3">07</text>
<text x="75" y="123.3">08</text>
<text x="85.3" y="121.5">08</text>
</g>
</svg>
